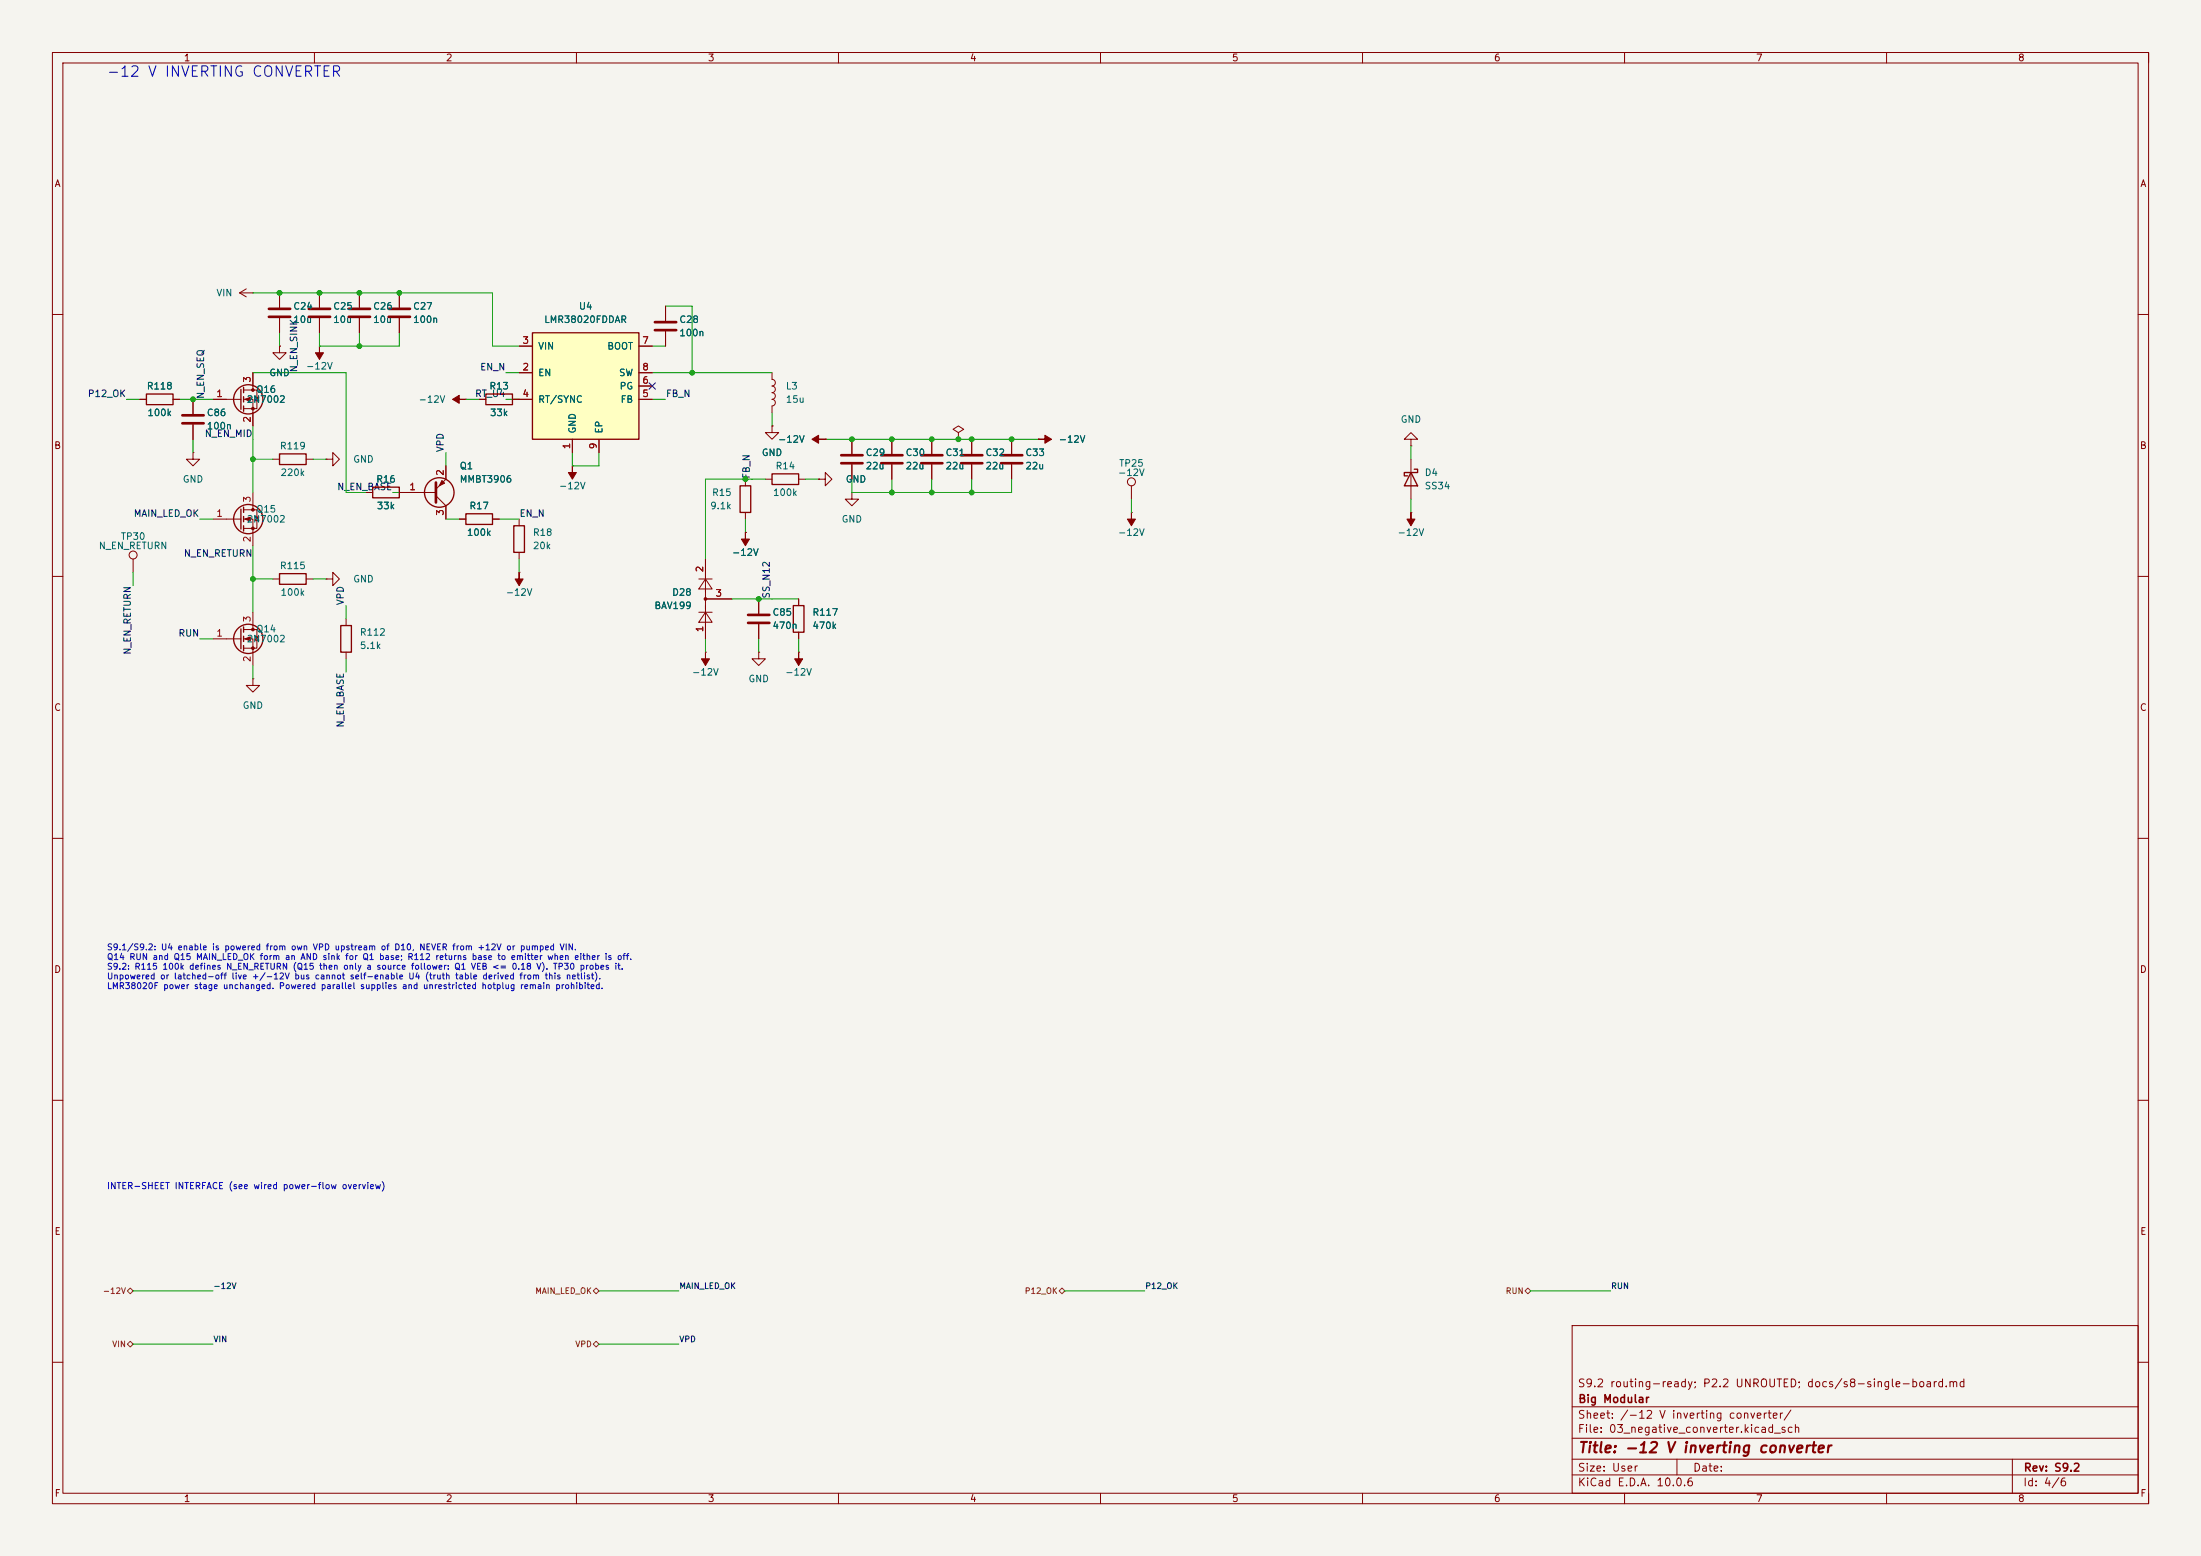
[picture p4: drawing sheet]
<svg xmlns="http://www.w3.org/2000/svg" width="420mm" height="297mm" viewBox="0 0 420 297" stroke-linecap="round" stroke-linejoin="round" font-family="sans-serif">
<path d="M0 0h420v297h-420z" fill="#f5f4ef" stroke="#f5f4ef" stroke-width=".19"/>
<g fill="none" stroke="#840000" stroke-width=".19">
<path d="M10 10h400v277h-400zM12 12h396v273h-396zM60 10v2M110 10v2M160 10v2M210 10v2M260 10v2M310 10v2M360 10v2M410 10v2M10 60h2M408 60h2"/>
<path d="M142.2 91.5v1.2M142.2 97.8v1.3M147.3 81.3v1.3h1.3l-1.3 1.2-1.3-1.2h1.3M147.3 81.3h.1M215.9 92.7v2.6M269.2 97.8h.1M10 110h2M66 118.1v1.3M142.2 101.6h.1M408 110h2M66 124.5v1.3M10 160h2"/>
<path d="M408 160h2M10 210h2M408 210h2M300 253h108v32h-108zM10 260h2M300 278.5h108M300 274.5h108M300 268.5h108M320 278.5v3M384 278.5v6.5M408 260h2M60 285v2"/>
<path d="M110 285v2M160 285v2M210 285v2M260 285v2M300 281.5h108M310 285v2M360 285v2M410 285v2"/>
<circle cx="215.9" cy="92" r=".76"/>
</g>
<path d="M141.2 92.7h2.1v5.1h-2.1zM65 119.4h2.1v5.1h-2.1z" fill="none" stroke="#840000" stroke-width=".25"/>
<g fill="#840000" stroke="#840000" stroke-width=".19">
<path d="M269.2 97.8v1.3h.8l-.8 1.3-.7-1.3h.7z"/>
<path d="M142.2 101.6v1.3h.8l-.8 1.3-.7-1.3h.7z"/>
</g>
<path d="M101.6 63.5h20.3v20.3h-20.3z" fill="#ffffc2"/>
<g fill="none" stroke="#840000" stroke-width=".25">
<path d="M27.9 75.2h5.1v2h-5.1zM46 74.3v3.8M46.5 73.9v1.1M46.5 75.7v1M46.5 77.5v1M92.7 75.2h5.1v2h-5.1zM101.6 63.5h20.3v20.3h-20.3zM46 97.2v3.8M46.5 96.8v1M46.5 98.6v1M53.3 86.6h5.1v2.1h-5.1zM71.1 93h5.1v2h-5.1z"/>
<path d="M88.9 98.1h5.1v2h-5.1zM147.3 90.4h5.1v2.1h-5.1zM269.2 90.2l1.3 2.5h-2.5zM269.9 89.6h.6v.6h-2.5v.6h.6M46.5 100.4v1M46.5 119.7v1M53.3 109.5h5.1v2h-5.1zM98 100.4h2.1v5h-2.1zM151.4 115.6h2v5.1h-2zM46 120v3.8M46.5 121.4v1.1M46.5 123.2v1"/>
<circle cx="47.4" cy="76.2" r="2.79"/>
<circle cx="47.4" cy="99.1" r="2.79"/>
<circle cx="83.8" cy="94" r="2.82"/>
<circle cx="47.4" cy="121.9" r="2.79"/>
</g>
<g fill="none" stroke="#840000" stroke-width=".19">
<path d="M45.7 55.9l1.3 .8M45.7 55.9h2.6M47 55.1l-1.3 .8M48.3 55.9h.1M53.3 55.9v2.8M61 55.9v2.8M68.6 55.9v2.8M76.2 55.9v2.8M127 58.4v2.8M26.7 76.2h1.2M33 76.2h1.3M36.8 76.2v2.8"/>
<path d="M40.6 76.2h5.4M46.5 74.4h2.5v3.6h-2.5M46.5 76.2h1.8v5.1M48.3 71.1v3.3M48.6 75.8h.8M49 75.8l.4 .7h-.8zM53.3 66.1v1.2h1.3l-1.3 1.3-1.2-1.3h1.2M53.3 66.1h.1M53.3 60.7v2.8M61 66.1h.1M61 60.7v2.8M68.6 60.7v2.8"/>
<path d="M76.2 60.7v2.8M88.9 76.2h.1M91.4 76.2h1.3M97.8 76.2h3.8M99.1 71.1h2.5M99.1 66.1h2.5M121.9 71.1h2.6M121.9 66.1h2.6M121.9 76.2h2.6M121.9 73.7h2.6M127 63.3v2.8M147.3 71.1v1.3a.63 .63 0 0 1 .6 .6 .63 .63 0 0 1-.6 .7"/>
<path d="M147.3 73.7a.63 .63 0 0 1 .6 .6 .63 .63 0 0 1-.6 .6 .64 .64 0 0 1 .6 .7 .64 .64 0 0 1-.6 .6 .64 .64 0 0 1 .6 .6 .64 .64 0 0 1-.6 .7v1.3M36.8 86.4v1.3h1.3l-1.3 1.2-1.2-1.2h1.2M36.8 86.4h.1M36.8 81v2.8M40.6 99.1h5.4M46.5 97.3h2.5v3.6h-2.5M46.5 99.1h1.8v5.1M48.3 94v3.3M48.6 98.7h.8M49 98.7l.4 .6h-.8zM52.1 87.7h1.2M58.4 87.7h1.3"/>
<path d="M62.2 87.7h1.3v-1.3l1.3 1.3-1.3 1.2v-1.2M62.2 87.7h.1M69.8 94h1.3M76.2 94h7M83.2 94.6l1.9 1.9v2.6M85.1 88.9v2.6l-1.9 1.9M87.6 99.1h1.3M94 99.1h1.2M99.1 99.1v1.3M109.2 88.9h.1M109.2 83.8v2.6M114.3 83.8v2.6"/>
<path d="M146 91.5h1.3M147.3 81.3h.1M152.4 91.5h1.3M156.2 91.5h1.3v-1.3l1.2 1.3-1.2 1.2v-1.2M156.2 91.5h.1M157.5 83.8h.1M162.6 94v1.3h1.2l-1.2 1.2-1.3-1.2h1.3M162.6 94h.1M162.6 83.8v2.8M162.6 88.7v2.8M170.2 83.8v2.8M170.2 88.7v2.8"/>
<path d="M177.8 83.8v2.8M177.8 88.7v2.8M182.9 82.6l1-.7-1-.6-1 .6 1 .7v1.2M182.9 83.8h.1M185.4 83.8v2.8M185.4 88.7v2.8M193 83.8v2.8M193 88.7v2.8M198.1 83.8h.1M215.9 97.8h.1M269.2 83.8h1.3l-1.3-1.2-1.2 1.2h1.2v1.3M269.2 85.1h.1"/>
<path d="M269.2 87.7v7.6M25.4 106.7v2.5M48.3 116.9v3.3M52.1 110.5h1.2M58.4 110.5h1.3M62.2 110.5h1.3v-1.3l1.3 1.3-1.3 1.3v-1.3M62.2 110.5h.1M99.1 109.2h.1M99.1 105.4v1.3M133.3 116.9h2.6M133.3 110.5h2.6M134.6 116.9l1.3 1.9h-2.6z"/>
<path d="M134.6 110.5l1.3 1.9h-2.6zM134.6 106.7v15.2M134.6 114.3h5.1M142.2 101.6h.1M144.8 114.3v2.8M144.8 119.1v2.8M152.4 114.3v1.3M40.6 121.9h5.4M46.5 120.2h2.5v3.5h-2.5M46.5 121.9h1.8v5.1M48.3 129.6v1.2h1.2l-1.2 1.3-1.3-1.3h1.3M48.3 129.6h.1"/>
<path d="M48.6 121.6h.8M49 121.6l.4 .6h-.8zM134.6 124.5h.1M144.8 124.5v1.3h1.2l-1.2 1.2-1.3-1.2h1.3M144.8 124.5h.1M152.4 124.5h.1M152.4 120.7v1.2"/>
<circle cx="25.4" cy="105.9" r=".76"/>
</g>
<g fill="#840000" stroke="#840000" stroke-width=".19">
<path d="M154.9 83.8l1.3-.7v.7h1.3h-1.3v.8z"/>
<path d="M215.9 97.8v1.3h.8l-.8 1.3-.8-1.3h.8z"/>
<path d="M99.1 109.2v1.3h.7l-.7 1.3-.8-1.3h.8z"/>
<path d="M109.2 88.9v1.3h.8l-.8 1.3-.7-1.3h.7z"/>
<path d="M61 66.1v1.2h.7l-.7 1.3-.8-1.3h.8z"/>
<path d="M86.4 76.2l1.2-.7v.7h1.3h-1.3v.8z"/>
<path d="M46.7 121.9l1.1-.3v.7z"/>
<path d="M84.3 91.7l.5 .5-1 .5z"/>
<path d="M46.7 99.1l1.1-.4v.8z"/>
<path d="M198.1 83.8h1.3v-.7l1.3 .7-1.3 .8v-.8z"/>
<path d="M46.7 76.2l1.1-.4v.8z"/>
<path d="M152.4 124.5v1.3h.8l-.8 1.2-.8-1.2h.8z"/>
<path d="M134.6 124.5v1.3h.8l-.8 1.2-.7-1.2h.7z"/>
<circle cx="48.3" cy="120.2" r=".25"/>
<circle cx="48.3" cy="123.7" r=".25"/>
<circle cx="48.3" cy="97.3" r=".25"/>
<circle cx="48.3" cy="100.9" r=".25"/>
<circle cx="48.3" cy="74.4" r=".25"/>
<circle cx="48.3" cy="78" r=".25"/>
<circle cx="134.6" cy="114.3" r=".25"/>
</g>
<g fill="none" stroke="#840000" stroke-width=".51">
<path d="M51.3 59h4.1M58.9 59h4.1M66.5 59h4.1M74.2 59h4M34.8 79.3h4.1M51.3 60.5h4.1M58.9 60.5h4.1M66.5 60.5h4.1M74.2 60.5h4M125 61.5h4M125 63h4M34.8 80.8h4.1"/>
<path d="M83.2 92.1v3.8M160.5 86.9h4.1M160.5 88.4h4.1M168.1 86.9h4.1M168.1 88.4h4.1M175.8 86.9h4M175.8 88.4h4M183.4 86.9h4.1M183.4 88.4h4.1M191 86.9h4.1M191 88.4h4.1M142.7 117.4h4.1"/>
<path d="M142.7 118.9h4.1"/>
</g>
<path d="M24.3 246.4l.6-.5 .5 .5-.5 .6zM24.3 256.6l.6-.6 .5 .6-.5 .5zM113.2 256.6l.5-.6 .6 .6-.6 .5zM113.7 245.9l.6 .5-.6 .6-.5-.6zM202.6 245.9l.6 .5-.6 .6-.5-.6zM291.5 245.9l.6 .5-.6 .6-.5-.6z" fill="none" stroke="#725600" stroke-width=".19"/>
<g fill="none" stroke="#009600" stroke-width=".19">
<path d="M48.3 55.9h45.7v10.2h5.1M127 58.4h5.1v12.7M24.1 76.2h2.6M34.3 76.2h6.3M48.3 71.1h17.7v22.9h3.8M53.3 63.5v2.6M61 63.5v2.6h15.2v-2.6M68.6 63.5v2.6M88.9 76.2h2.5M96.5 71.1h2.6M96.5 76.2h2.6M124.5 71.1h22.8"/>
<path d="M124.5 66.1h2.5M124.5 76.2h2.5M147.3 78.8v2.5M36.8 83.8v2.6M38.1 99.1h2.5M48.3 81.3v12.7M48.3 87.7h3.8M59.7 87.7h2.5M74.9 94h2.6M85.1 99.1h2.5M85.1 86.4v2.5M95.2 99.1h3.9"/>
<path d="M109.2 86.4v2.5h5.1v-2.5M142.2 99.1v2.5M146 91.5h-11.4v15.2M153.7 91.5h2.5M157.5 83.8h40.6M162.6 91.5v2.5h30.4v-2.5M170.2 91.5v2.5M177.8 91.5v2.5M185.4 91.5v2.5M215.9 95.3v2.5M269.2 85.1v2.6M269.2 95.3v2.5"/>
<path d="M25.4 109.2v2.6M48.3 104.2v12.7M48.3 110.5h3.8M59.7 110.5h2.5M66 115.6v2.5M99.1 106.7v2.5M139.7 114.3h12.7M38.1 121.9h2.5M48.3 127v2.6M66 125.8v2.5M134.6 121.9v2.6M144.8 121.9v2.6"/>
<path d="M152.4 121.9v2.6M25.4 256.6h15.2M25.4 246.4h15.2M114.3 256.6h15.2M114.3 246.4h15.2M203.2 246.4h15.2M292.1 246.4h15.2"/>
</g>
<path d="M123.9 73.1l1.2 1.2M125.1 73.1l-1.2 1.2" fill="none" stroke="#000084" stroke-width=".19"/>
<g fill="#009600" stroke="#009600" stroke-width=".19">
<circle cx="48.3" cy="110.5" r=".46"/>
<circle cx="36.8" cy="76.2" r=".46"/>
<circle cx="144.8" cy="114.3" r=".46"/>
<circle cx="132.1" cy="71.1" r=".46"/>
<circle cx="142.2" cy="91.5" r=".46"/>
<circle cx="76.2" cy="55.9" r=".46"/>
<circle cx="48.3" cy="87.7" r=".46"/>
<circle cx="68.6" cy="55.9" r=".46"/>
<circle cx="68.6" cy="66.1" r=".46"/>
<circle cx="61" cy="55.9" r=".46"/>
<circle cx="53.3" cy="55.9" r=".46"/>
<circle cx="182.9" cy="83.8" r=".46"/>
<circle cx="177.8" cy="83.8" r=".46"/>
<circle cx="177.8" cy="94" r=".46"/>
<circle cx="170.2" cy="83.8" r=".46"/>
<circle cx="170.2" cy="94" r=".46"/>
<circle cx="185.4" cy="94" r=".46"/>
<circle cx="162.6" cy="83.8" r=".46"/>
<circle cx="185.4" cy="83.8" r=".46"/>
<circle cx="193" cy="83.8" r=".46"/>
</g>
<text font-size="2" fill="#0000c2" x="20.2" y="15.2">-12 V INVERTING CONVERTER</text>
<text font-size="2" fill="#840000" x="301" y="277.8">Title: -12 V inverting converter</text>
<g font-size="1.5" fill="#840000">
<text x="301" y="265.2">S9.2 routing-ready; P2.2 UNROUTED; docs/s8-single-board.md</text>
<text x="301" y="268.2">Big Modular</text>
<text x="301" y="273.9">File: 03_negative_converter.kicad_sch</text>
<text x="301" y="271.2">Sheet: /-12 V inverting converter/</text>
<text x="301" y="281.3">Size: User</text>
<text x="323" y="281.3">Date:</text>
<text x="386" y="281.3">Rev: S9.2</text>
<text x="301" y="284.1">KiCad E.D.A. 10.0.6</text>
<text x="386" y="284.1">Id: 4/6</text>
</g>
<g font-size="1.3" fill="#840000">
<text x="35" y="12">1</text>
<text x="85" y="12">2</text>
<text x="135" y="12">3</text>
<text x="185" y="12">4</text>
<text x="235" y="12">5</text>
<text x="285" y="12">6</text>
<text x="335" y="12">7</text>
<text x="385" y="12">8</text>
<text x="10.3" y="36">A</text>
<text x="408.3" y="36">A</text>
<text x="10.2" y="86">B</text>
<text x="408.2" y="86">B</text>
<text x="10.2" y="136">C</text>
<text x="408.2" y="136">C</text>
<text x="10.2" y="186">D</text>
<text x="408.2" y="186">D</text>
<text x="10.3" y="236">E</text>
<text x="408.3" y="236">E</text>
<text x="10.3" y="286">F</text>
<text x="35" y="287">1</text>
<text x="85" y="287">2</text>
<text x="135" y="287">3</text>
<text x="185" y="287">4</text>
<text x="235" y="287">5</text>
<text x="285" y="287">6</text>
<text x="335" y="287">7</text>
<text x="385" y="287">8</text>
<text x="408.3" y="286">F</text>
</g>
<g font-size="1.3" fill="#006464">
<text x="41.2" y="56.9">VIN</text>
<text x="55.9" y="59.4">C24</text>
<text x="63.5" y="59.4">C25</text>
<text x="71.1" y="59.4">C26</text>
<text x="78.7" y="59.4">C27</text>
<text x="110.4" y="59.4">U4</text>
<text x="55.9" y="61.9">10u</text>
<text x="63.5" y="61.9">10u</text>
<text x="71.1" y="61.9">10u</text>
<text x="78.7" y="61.9">100n</text>
<text x="103.7" y="61.9">LMR38020FDDAR</text>
<text x="129.5" y="61.9">C28</text>
<text x="129.5" y="64.5">100n</text>
<text x="58.3" y="70.8">-12V</text>
<text x="102.6" y="67">VIN</text>
<text x="115.8" y="67">BOOT</text>
<text x="27.9" y="74.6">R118</text>
<text x="47" y="77.2">2N7002</text>
<text x="48.8" y="75.3">Q16</text>
<text x="51.3" y="72.1">GND</text>
<text x="79.8" y="77.2">-12V</text>
<text x="93.3" y="74.6">R13</text>
<text x="102.6" y="72.1">EN</text>
<text x="102.6" y="77.2">RT/SYNC</text>
<text x="118" y="72.1">SW</text>
<text x="118.1" y="74.6">PG</text>
<text x="118.3" y="77.2">FB</text>
<text x="149.8" y="74.6">L3</text>
<text x="149.8" y="77.2">15u</text>
<text x="28" y="79.7">100k</text>
<text x="39.4" y="79.7">C86</text>
<text x="39.4" y="82.3">100n</text>
<text x="93.4" y="79.7">33k</text>
<text x="110.2" y="82.9" transform="rotate(-90 110.2 82.9)">GND</text>
<text x="115.3" y="82.9" transform="rotate(-90 115.3 82.9)">EP</text>
<text x="267.2" y="81">GND</text>
<text x="53.3" y="86.1">R119</text>
<text x="67.3" y="88.6">GND</text>
<text x="87.6" y="89.9">Q1</text>
<text x="145.3" y="87.3">GND</text>
<text x="147.9" y="89.9">R14</text>
<text x="148.4" y="84.8">-12V</text>
<text x="165.1" y="87.3">C29</text>
<text x="165.1" y="89.9">22u</text>
<text x="172.7" y="87.3">C30</text>
<text x="172.7" y="89.9">22u</text>
<text x="180.3" y="87.3">C31</text>
<text x="180.3" y="89.9">22u</text>
<text x="187.9" y="87.3">C32</text>
<text x="187.9" y="89.9">22u</text>
<text x="195.6" y="87.3">C33</text>
<text x="195.6" y="89.9">22u</text>
<text x="201.9" y="84.8">-12V</text>
<text x="213.4" y="89.4">TP25</text>
<text x="34.8" y="92.4">GND</text>
<text x="53.4" y="91.2">220k</text>
<text x="71.7" y="92.4">R16</text>
<text x="87.6" y="92.4">MMBT3906</text>
<text x="106.6" y="93.7">-12V</text>
<text x="135.8" y="95">R15</text>
<text x="147.4" y="95">100k</text>
<text x="161.3" y="92.4">GND</text>
<text x="213.2" y="91.2">-12V</text>
<text x="271.8" y="91.2">D4</text>
<text x="271.8" y="93.7">SS34</text>
<text x="47" y="100">2N7002</text>
<text x="48.8" y="98.1">Q15</text>
<text x="71.8" y="97.5">33k</text>
<text x="89.5" y="97.5">R17</text>
<text x="135.4" y="97.5">9.1k</text>
<text x="160.5" y="100">GND</text>
<text x="18.7" y="105.1">N_EN_RETURN</text>
<text x="22.9" y="103.3">TP30</text>
<text x="89" y="102.6">100k</text>
<text x="101.6" y="102.6">R18</text>
<text x="101.6" y="105.1">20k</text>
<text x="139.6" y="106.4">-12V</text>
<text x="213.2" y="102.6">-12V</text>
<text x="266.6" y="102.6">-12V</text>
<text x="53.3" y="108.9">R115</text>
<text x="67.3" y="111.5">GND</text>
<text x="53.4" y="114">100k</text>
<text x="96.4" y="114">-12V</text>
<text x="124.8" y="116.6">BAV199</text>
<text x="128.2" y="114">D28</text>
<text x="147.3" y="117.8">C85</text>
<text x="154.9" y="117.8">R117</text>
<text x="47" y="122.9">2N7002</text>
<text x="48.8" y="121">Q14</text>
<text x="68.6" y="121.6">R112</text>
<text x="68.6" y="124.2">5.1k</text>
<text x="147.3" y="120.4">470n</text>
<text x="154.9" y="120.4">470k</text>
<text x="132" y="129.3">-12V</text>
<text x="142.7" y="130.5">GND</text>
<text x="149.7" y="129.3">-12V</text>
<text x="46.2" y="135.6">GND</text>
</g>
<g font-size="1.3" fill="#a90000">
<text x="99.6" y="65.9">3</text>
<text x="122.5" y="65.9">7</text>
<text x="99.6" y="71">2</text>
<text x="122.5" y="71">8</text>
<text x="41.2" y="76.1">1</text>
<text x="48.1" y="73.1" transform="rotate(-90 48.1 73.1)">3</text>
<text x="99.6" y="76.1">4</text>
<text x="122.5" y="76.1">5</text>
<text x="122.5" y="73.5">6</text>
<text x="48.1" y="80.8" transform="rotate(-90 48.1 80.8)">2</text>
<text x="109.1" y="85.8" transform="rotate(-90 109.1 85.8)">1</text>
<text x="114.2" y="85.8" transform="rotate(-90 114.2 85.8)">9</text>
<text x="78" y="93.9">1</text>
<text x="85" y="90.9" transform="rotate(-90 85 90.9)">2</text>
<text x="41.2" y="98.9">1</text>
<text x="48.1" y="96" transform="rotate(-90 48.1 96)">3</text>
<text x="85" y="98.5" transform="rotate(-90 85 98.5)">3</text>
<text x="48.1" y="103.6" transform="rotate(-90 48.1 103.6)">2</text>
<text x="134.5" y="109.3" transform="rotate(-90 134.5 109.3)">2</text>
<text x="48.1" y="118.9" transform="rotate(-90 48.1 118.9)">3</text>
<text x="136.4" y="114.2">3</text>
<text x="41.2" y="121.8">1</text>
<text x="134.5" y="120.8" transform="rotate(-90 134.5 120.8)">1</text>
<text x="48.1" y="126.5" transform="rotate(-90 48.1 126.5)">2</text>
</g>
<g font-size="1.3" fill="#0f0f0f">
<text x="57" y="71.2" transform="rotate(-90 57 71.2)">N_EN_SINK</text>
<text x="91.5" y="71">EN_N</text>
<text x="16.6" y="76.1">P12_OK</text>
<text x="39.2" y="76.3" transform="rotate(-90 39.2 76.3)">N_EN_SEQ</text>
<text x="90.5" y="76.1">RT_U4</text>
<text x="127" y="76.1">FB_N</text>
<text x="39" y="83.7">N_EN_MID</text>
<text x="85" y="86.4" transform="rotate(-90 85 86.4)">VPD</text>
<text x="64.2" y="93.9">N_EN_BASE</text>
<text x="143.4" y="91.5" transform="rotate(-90 143.4 91.5)">FB_N</text>
<text x="25.4" y="99">MAIN_LED_OK</text>
<text x="99" y="99">EN_N</text>
<text x="35" y="106.6">N_EN_RETURN</text>
<text x="65.9" y="115.6" transform="rotate(-90 65.9 115.6)">VPD</text>
<text x="147.2" y="114.4" transform="rotate(-90 147.2 114.4)">SS_N12</text>
<text x="25.3" y="125.1" transform="rotate(-90 25.3 125.1)">N_EN_RETURN</text>
<text x="33.9" y="121.8">RUN</text>
<text x="65.9" y="139" transform="rotate(-90 65.9 139)">N_EN_BASE</text>
</g>
<g font-size="1.2" fill="#0000c2">
<text x="20.3" y="181.7">S9.1/S9.2: U4 enable is powered from own VPD upstream of D10, NEVER from +12V or pumped VIN.</text>
<text x="20.3" y="183.5">Q14 RUN and Q15 MAIN_LED_OK form an AND sink for Q1 base; R112 returns base to emitter when either is off.</text>
<text x="20.3" y="185.4">S9.2: R115 100k defines N_EN_RETURN (Q15 then only a source follower: Q1 VEB &lt;= 0.18 V). TP30 probes it.</text>
<text x="20.3" y="187.2">Unpowered or latched-off live +/-12V bus cannot self-enable U4 (truth table derived from this netlist).</text>
<text x="20.3" y="189.1">LMR38020F power stage unchanged. Powered parallel supplies and unrestricted hotplug remain prohibited.</text>
<text x="20.3" y="227.3">INTER-SHEET INTERFACE (see wired power-flow overview)</text>
</g>
<g font-size="1.1" fill="#725600">
<text x="19.5" y="247.2">-12V</text>
<text x="102" y="247.2">MAIN_LED_OK</text>
<text x="195.4" y="247.2">P12_OK</text>
<text x="287.2" y="247.2">RUN</text>
<text x="21.3" y="257.4">VIN</text>
<text x="109.7" y="257.4">VPD</text>
</g>
<g font-size="1.1" fill="#0f0f0f">
<text x="40.6" y="246.3">-12V</text>
<text x="129.5" y="246.3">MAIN_LED_OK</text>
<text x="218.4" y="246.3">P12_OK</text>
<text x="307.3" y="246.3">RUN</text>
<text x="40.6" y="256.5">VIN</text>
<text x="129.5" y="256.5">VPD</text>
</g>
</svg>
